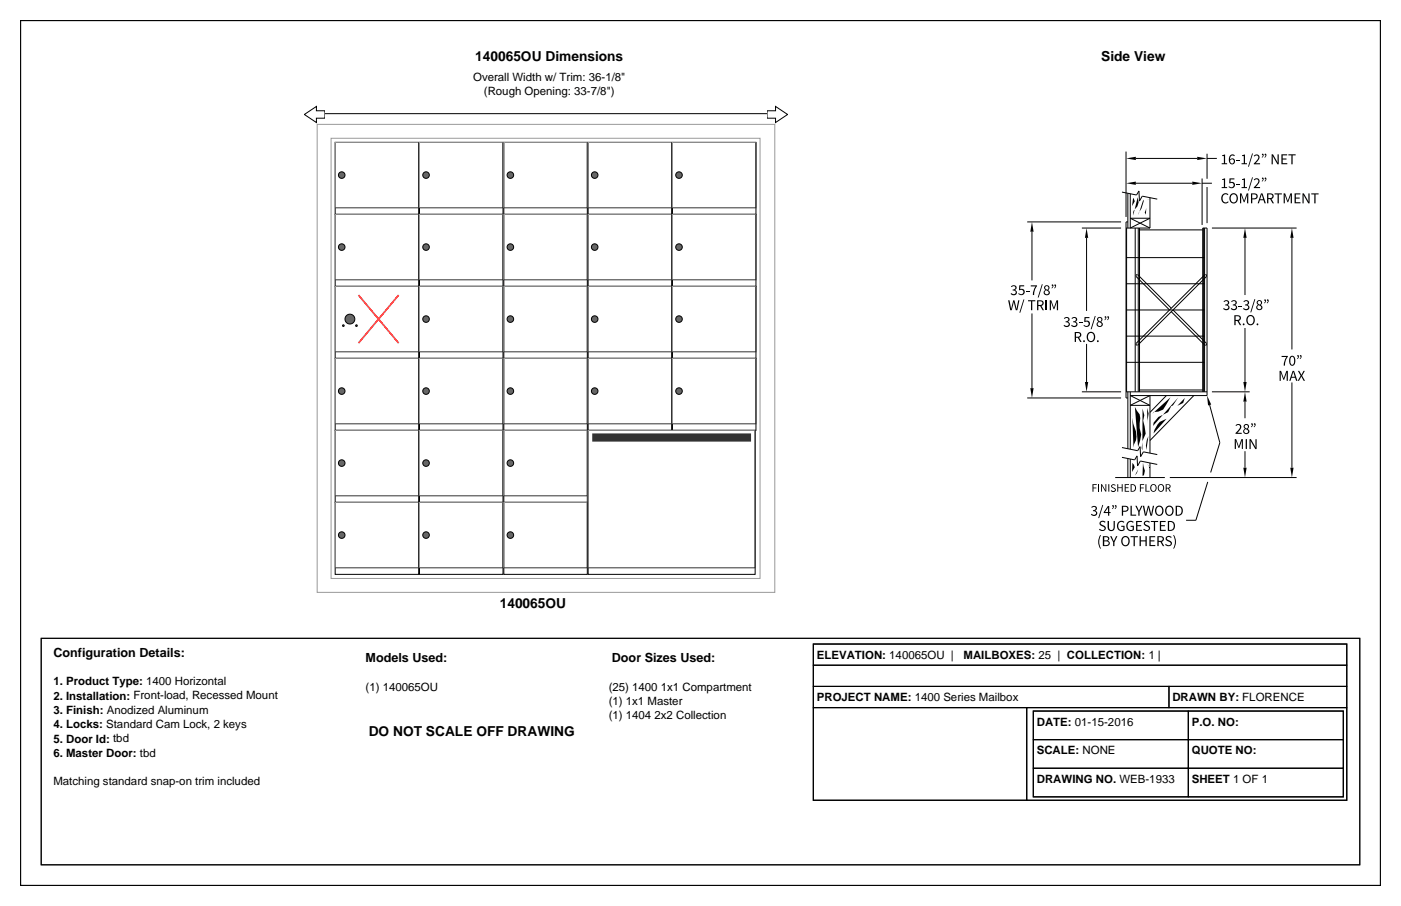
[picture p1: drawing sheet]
<svg xmlns="http://www.w3.org/2000/svg" width="432mm" height="279mm" viewBox="0 0 432 279" stroke-linecap="round" stroke-linejoin="round" font-family="sans-serif">
<path d="M12.7 196.8h406.4v69.9h-406.4z" fill="none" stroke="#000" stroke-width=".31"/>
<g fill="none" stroke="#000" stroke-width=".35">
<path d="M6.3 6.4h419.1v266.7h-419.1zM250.7 198.6h164.4v48.2h-164.4zM250.7 198.6h164.4v6.6h-164.4zM250.7 218.2h65.7v28.6h-65.7zM250.7 211.7h109.6v6.5h-109.6zM250.7 205.2h164.4v6.5h-164.4zM316.4 218.2h98.7v28.6h-98.7zM318.5 219.3h95.5v26.4h-95.5zM318.5 219.3h47.8v8.8h-47.8zM360.3 211.7h54.8v6.5h-54.8zM366.3 219.3h47.7v8.8h-47.7zM318.5 236.9h47.8v8.8h-47.8z"/>
<path d="M318.5 228.1h47.8v8.8h-47.8zM366.3 236.9h47.7v8.8h-47.7zM366.3 228.1h47.7v8.8h-47.7z"/>
</g>
<g fill="#fff" stroke="#000" stroke-width=".31">
<path d="M93.8 35.3l3.7-2.5v1.4h2.7v2.3h-2.7v1.3z"/>
<path d="M236.4 34.2h2.6v-1.4l3.7 2.5-3.7 2.5v-1.3h-2.6z"/>
</g>
<path d="M100.2 35.1h136.2" fill="none" stroke="#000" stroke-width=".31"/>
<path d="M103.3 43.9h25.7v22.2h-25.7z" fill="#fff" stroke="#000" stroke-width=".31"/>
<path d="M129 43.9h-25.7v20.2" fill="none" stroke="#999" stroke-width=".31"/>
<path d="M129 43.9v20.2h-25.7" fill="none" stroke="#333" stroke-width=".31"/>
<circle cx="105.3" cy="54" r="1.01" fill="#666" stroke="#000" stroke-width=".31"/>
<path d="M129.3 43.9h25.7v22.2h-25.7z" fill="#fff" stroke="#000" stroke-width=".31"/>
<path d="M155 43.9h-25.7v20.2" fill="none" stroke="#999" stroke-width=".31"/>
<path d="M155 43.9v20.2h-25.7" fill="none" stroke="#333" stroke-width=".31"/>
<circle cx="131.3" cy="54" r="1.01" fill="#666" stroke="#000" stroke-width=".31"/>
<path d="M155.3 43.9h25.7v22.2h-25.7z" fill="#fff" stroke="#000" stroke-width=".31"/>
<path d="M181 43.9h-25.7v20.2" fill="none" stroke="#999" stroke-width=".31"/>
<path d="M181 43.9v20.2h-25.7" fill="none" stroke="#333" stroke-width=".31"/>
<circle cx="157.3" cy="54" r="1.01" fill="#666" stroke="#000" stroke-width=".31"/>
<path d="M181.3 43.9h25.7v22.2h-25.7z" fill="#fff" stroke="#000" stroke-width=".31"/>
<path d="M207 43.9h-25.7v20.2" fill="none" stroke="#999" stroke-width=".31"/>
<path d="M207 43.9v20.2h-25.7" fill="none" stroke="#333" stroke-width=".31"/>
<circle cx="183.3" cy="54" r="1.01" fill="#666" stroke="#000" stroke-width=".31"/>
<path d="M207.3 43.9h25.7v22.2h-25.7z" fill="#fff" stroke="#000" stroke-width=".31"/>
<path d="M233 43.9h-25.7v20.2" fill="none" stroke="#999" stroke-width=".31"/>
<path d="M233 43.9v20.2h-25.7" fill="none" stroke="#333" stroke-width=".31"/>
<circle cx="209.3" cy="54" r="1.01" fill="#666" stroke="#000" stroke-width=".31"/>
<path d="M103.3 66.1h25.7v22.2h-25.7z" fill="#fff" stroke="#000" stroke-width=".31"/>
<path d="M129 66.1h-25.7v20.2" fill="none" stroke="#999" stroke-width=".31"/>
<path d="M129 66.1v20.2h-25.7" fill="none" stroke="#333" stroke-width=".31"/>
<circle cx="105.3" cy="76.2" r="1.01" fill="#666" stroke="#000" stroke-width=".31"/>
<path d="M129.3 66.1h25.7v22.2h-25.7z" fill="#fff" stroke="#000" stroke-width=".31"/>
<path d="M155 66.1h-25.7v20.2" fill="none" stroke="#999" stroke-width=".31"/>
<path d="M155 66.1v20.2h-25.7" fill="none" stroke="#333" stroke-width=".31"/>
<circle cx="131.3" cy="76.2" r="1.01" fill="#666" stroke="#000" stroke-width=".31"/>
<path d="M155.3 66.1h25.7v22.2h-25.7z" fill="#fff" stroke="#000" stroke-width=".31"/>
<path d="M181 66.1h-25.7v20.2" fill="none" stroke="#999" stroke-width=".31"/>
<path d="M181 66.1v20.2h-25.7" fill="none" stroke="#333" stroke-width=".31"/>
<circle cx="157.3" cy="76.2" r="1.01" fill="#666" stroke="#000" stroke-width=".31"/>
<path d="M181.3 66.1h25.7v22.2h-25.7z" fill="#fff" stroke="#000" stroke-width=".31"/>
<path d="M207 66.1h-25.7v20.2" fill="none" stroke="#999" stroke-width=".31"/>
<path d="M207 66.1v20.2h-25.7" fill="none" stroke="#333" stroke-width=".31"/>
<circle cx="183.3" cy="76.2" r="1.01" fill="#666" stroke="#000" stroke-width=".31"/>
<path d="M207.3 66.1h25.7v22.2h-25.7z" fill="#fff" stroke="#000" stroke-width=".31"/>
<path d="M233 66.1h-25.7v20.2" fill="none" stroke="#999" stroke-width=".31"/>
<path d="M233 66.1v20.2h-25.7" fill="none" stroke="#333" stroke-width=".31"/>
<circle cx="209.3" cy="76.2" r="1.01" fill="#666" stroke="#000" stroke-width=".31"/>
<path d="M103.3 88.3h25.7v22.2h-25.7z" fill="#fff" stroke="#000" stroke-width=".31"/>
<path d="M129 88.3h-25.7v20.2" fill="none" stroke="#999" stroke-width=".31"/>
<path d="M129 88.3v20.2h-25.7" fill="none" stroke="#333" stroke-width=".31"/>
<g fill="#666" stroke="#000" stroke-width=".31">
<circle cx="107.8" cy="98.4" r="1.51"/>
<circle cx="105.8" cy="100.4" r=".25"/>
<circle cx="109.9" cy="100.4" r=".25"/>
</g>
<path d="M110.5 91l12.4 14.8M122.9 91l-12.4 14.8" fill="none" stroke="#f00" stroke-width=".5"/>
<path d="M129.3 88.3h25.7v22.2h-25.7z" fill="#fff" stroke="#000" stroke-width=".31"/>
<path d="M155 88.3h-25.7v20.2" fill="none" stroke="#999" stroke-width=".31"/>
<path d="M155 88.3v20.2h-25.7" fill="none" stroke="#333" stroke-width=".31"/>
<circle cx="131.3" cy="98.4" r="1.01" fill="#666" stroke="#000" stroke-width=".31"/>
<path d="M155.3 88.3h25.7v22.2h-25.7z" fill="#fff" stroke="#000" stroke-width=".31"/>
<path d="M181 88.3h-25.7v20.2" fill="none" stroke="#999" stroke-width=".31"/>
<path d="M181 88.3v20.2h-25.7" fill="none" stroke="#333" stroke-width=".31"/>
<circle cx="157.3" cy="98.4" r="1.01" fill="#666" stroke="#000" stroke-width=".31"/>
<path d="M181.3 88.3h25.7v22.2h-25.7z" fill="#fff" stroke="#000" stroke-width=".31"/>
<path d="M207 88.3h-25.7v20.2" fill="none" stroke="#999" stroke-width=".31"/>
<path d="M207 88.3v20.2h-25.7" fill="none" stroke="#333" stroke-width=".31"/>
<circle cx="183.3" cy="98.4" r="1.01" fill="#666" stroke="#000" stroke-width=".31"/>
<path d="M207.3 88.3h25.7v22.2h-25.7z" fill="#fff" stroke="#000" stroke-width=".31"/>
<path d="M233 88.3h-25.7v20.2" fill="none" stroke="#999" stroke-width=".31"/>
<path d="M233 88.3v20.2h-25.7" fill="none" stroke="#333" stroke-width=".31"/>
<circle cx="209.3" cy="98.4" r="1.01" fill="#666" stroke="#000" stroke-width=".31"/>
<path d="M103.3 110.5h25.7v22.2h-25.7z" fill="#fff" stroke="#000" stroke-width=".31"/>
<path d="M129 110.5h-25.7v20.2" fill="none" stroke="#999" stroke-width=".31"/>
<path d="M129 110.5v20.2h-25.7" fill="none" stroke="#333" stroke-width=".31"/>
<circle cx="105.3" cy="120.6" r="1.01" fill="#666" stroke="#000" stroke-width=".31"/>
<path d="M129.3 110.5h25.7v22.2h-25.7z" fill="#fff" stroke="#000" stroke-width=".31"/>
<path d="M155 110.5h-25.7v20.2" fill="none" stroke="#999" stroke-width=".31"/>
<path d="M155 110.5v20.2h-25.7" fill="none" stroke="#333" stroke-width=".31"/>
<circle cx="131.3" cy="120.6" r="1.01" fill="#666" stroke="#000" stroke-width=".31"/>
<path d="M155.3 110.5h25.7v22.2h-25.7z" fill="#fff" stroke="#000" stroke-width=".31"/>
<path d="M181 110.5h-25.7v20.2" fill="none" stroke="#999" stroke-width=".31"/>
<path d="M181 110.5v20.2h-25.7" fill="none" stroke="#333" stroke-width=".31"/>
<circle cx="157.3" cy="120.6" r="1.01" fill="#666" stroke="#000" stroke-width=".31"/>
<path d="M181.3 110.5h25.7v22.2h-25.7z" fill="#fff" stroke="#000" stroke-width=".31"/>
<path d="M207 110.5h-25.7v20.2" fill="none" stroke="#999" stroke-width=".31"/>
<path d="M207 110.5v20.2h-25.7" fill="none" stroke="#333" stroke-width=".31"/>
<circle cx="183.3" cy="120.6" r="1.01" fill="#666" stroke="#000" stroke-width=".31"/>
<path d="M207.3 110.5h25.7v22.2h-25.7z" fill="#fff" stroke="#000" stroke-width=".31"/>
<path d="M233 110.5h-25.7v20.2" fill="none" stroke="#999" stroke-width=".31"/>
<path d="M233 110.5v20.2h-25.7" fill="none" stroke="#333" stroke-width=".31"/>
<circle cx="209.3" cy="120.6" r="1.01" fill="#666" stroke="#000" stroke-width=".31"/>
<path d="M103.3 132.7h25.7v22.2h-25.7z" fill="#fff" stroke="#000" stroke-width=".31"/>
<path d="M129 132.7h-25.7v20.2" fill="none" stroke="#999" stroke-width=".31"/>
<path d="M129 132.7v20.2h-25.7" fill="none" stroke="#333" stroke-width=".31"/>
<circle cx="105.3" cy="142.8" r="1.01" fill="#666" stroke="#000" stroke-width=".31"/>
<path d="M129.3 132.7h25.7v22.2h-25.7z" fill="#fff" stroke="#000" stroke-width=".31"/>
<path d="M155 132.7h-25.7v20.2" fill="none" stroke="#999" stroke-width=".31"/>
<path d="M155 132.7v20.2h-25.7" fill="none" stroke="#333" stroke-width=".31"/>
<circle cx="131.3" cy="142.8" r="1.01" fill="#666" stroke="#000" stroke-width=".31"/>
<path d="M155.3 132.7h25.7v22.2h-25.7z" fill="#fff" stroke="#000" stroke-width=".31"/>
<path d="M181 132.7h-25.7v20.2" fill="none" stroke="#999" stroke-width=".31"/>
<path d="M181 132.7v20.2h-25.7" fill="none" stroke="#333" stroke-width=".31"/>
<circle cx="157.3" cy="142.8" r="1.01" fill="#666" stroke="#000" stroke-width=".31"/>
<path d="M181.3 132.7h51.4v44.4h-51.4z" fill="#fff" stroke="#000" stroke-width=".31"/>
<path d="M232.7 132.7h-51.4v42.4" fill="none" stroke="#999" stroke-width=".31"/>
<path d="M232.7 132.7v42.4h-51.4" fill="none" stroke="#333" stroke-width=".31"/>
<path d="M182.5 134.9h49" fill="none" stroke="#333" stroke-width="2.5" stroke-linecap="butt"/>
<path d="M103.3 154.9h25.7v22.2h-25.7z" fill="#fff" stroke="#000" stroke-width=".31"/>
<path d="M129 154.9h-25.7v20.2" fill="none" stroke="#999" stroke-width=".31"/>
<path d="M129 154.9v20.2h-25.7" fill="none" stroke="#333" stroke-width=".31"/>
<circle cx="105.3" cy="165" r="1.01" fill="#666" stroke="#000" stroke-width=".31"/>
<path d="M129.3 154.9h25.7v22.2h-25.7z" fill="#fff" stroke="#000" stroke-width=".31"/>
<path d="M155 154.9h-25.7v20.2" fill="none" stroke="#999" stroke-width=".31"/>
<path d="M155 154.9v20.2h-25.7" fill="none" stroke="#333" stroke-width=".31"/>
<circle cx="131.3" cy="165" r="1.01" fill="#666" stroke="#000" stroke-width=".31"/>
<path d="M155.3 154.9h25.7v22.2h-25.7z" fill="#fff" stroke="#000" stroke-width=".31"/>
<path d="M181 154.9h-25.7v20.2" fill="none" stroke="#999" stroke-width=".31"/>
<path d="M181 154.9v20.2h-25.7" fill="none" stroke="#333" stroke-width=".31"/>
<circle cx="157.3" cy="165" r="1.01" fill="#666" stroke="#000" stroke-width=".31"/>
<path d="M97.8 38.4h141v144.3h-141zM102 42.6h132.3v135.8h-132.3z" fill="none" stroke="#999" stroke-width=".31"/>
<g fill="#000">
<path d="M347.1 48.9l3-.6v1.1zM347.1 56.5l3-.5v1zM367.5 56l3 .5-3 .5zM369 48.3l3 .6-3 .5zM376.7 47.9l.9-.2v2.6h.6v.4h-1.7v-.4h.7v-2.2h-.5zM376.7 55.2l.9-.2v2.7h.6v.3h-1.7v-.3h.7v-2.2h-.5zM376.9 59.8l1.2-.2 .5 .3-.2 .3a.95 .95 0 0 0-1.2-.1 .95 .95 0 0 0-.4 1.1 .97 .97 0 0 0 .5 1.1 .97 .97 0 0 0 1.2-.2l.2 .2a1.4 1.4 0 0 1-1.9 .1 1.4 1.4 0 0 1-.3-1.8zM379 55h1.5v.3h-1.2l-.1 .9a1.02 1.02 0 0 1 1.3 .5 1.02 1.02 0 0 1-.3 1.3 1.02 1.02 0 0 1-1.4-.2l-.2-.2 .2-.2a.72 .72 0 0 0 .9 .4 .72 .72 0 0 0 .5-.9 .72 .72 0 0 0-1-.4l-.3-.1zM381 49.3h1.1v.3h-1.1zM381 56.7h1.1v.3h-1.1zM382.2 59.6h.4l.8 2.3 .9-2.3h.4v3.1h-.3v-2.6l-.8 2.3h-.3l-.8-2.3v2.6h-.3zM382.8 47.9l.9-.2v2.6h.6v.4h-1.6v-.4h.6v-2.2h-.5z"/>
<path d="M382.8 55.2l.9-.2v2.7h.6v.3h-1.6v-.3h.6v-2.2h-.5zM385.9 47.3h.3l-1.3 4.1h-.2zM385.9 54.7h.3l-1.3 4.1h-.2zM386.4 48.1a1.02 1.02 0 0 1 1.6-.2 1.02 1.02 0 0 1-.3 1.6l-.7 .9 1.4-.1v.4h-2l1.2-1.6a.67 .67 0 0 0 .1-1 .67 .67 0 0 0-1.1 .2zM386.4 55.4a1.02 1.02 0 0 1 1.6-.1 1.02 1.02 0 0 1-.3 1.6l-.7 .8h1.4v.3h-2l1.2-1.5a.67 .67 0 0 0 .1-1.1 .67 .67 0 0 0-1.1 .2zM391.9 47.6h.4l1.5 2.6-.1-2.6h.4v3.1h-.4l-1.4-2.6v2.6h-.4zM392.8 59.6h2.3v.4h-1v2.7h-.4l.1-2.7h-1zM394.9 47.6h1.8v.3h-1.4v1h1.2v.3h-1.2v1.1h1.5v.4h-1.9zM395.6 59.6h.5l.8 2.3 .8-2.3h.5v3.1h-.4l.1-2.6-.9 2.3h-.2l-.8-2.3v2.6h-.4zM397.1 47.6h2.2v.3h-.9v2.8h-.4v-2.8h-.9zM399 59.6h1.8v.4h-1.4v.9h1.2v.4h-1.2v1.1h1.4v.3h-1.8zM401.4 59.6h.5l1.4 2.6v-2.5h.3v3h-.4l-1.4-2.5v2.5h-.4z"/>
<path d="M404.2 59.6h2.2v.4h-.9v2.7h-.4v-2.7h-.9zM318.1 68.4l.5 3.1h-1zM334.9 70.3l.5 3.1h-1zM349.2 61l.5 1.1-.8 1.5zM350.6 60.8l.3 1.6-.4 1.3-1 1.2-.2 1.6zM352.4 61.6a5.9 5.9 0 0 1-1.4 4l-.2 .7zM353.3 64.2l-.1 2-.4-.7zM353.8 61.5l.2 .9zM383.7 70.3l.5 3.1h-1zM398.2 70.3l.5 3.1h-1zM310.7 92.6h.4l.5 2.7 .7-2.7h.4l.6 2.7 .5-2.7h.4l-.7 3.1h-.4l-.6-2.6-.7 2.6h-.4zM311.6 88.3a.88 .88 0 0 1 1.3-.3 .88 .88 0 0 1 .1 1.3l-.2 .1a.92 .92 0 0 1 .5 1.4 .92 .92 0 0 1-1.4 .1l-.4-.3 .2-.2a.67 .67 0 0 0 .9 .3 .67 .67 0 0 0 .3-1l-.8-.1v-.3l.4-.1a.57 .57 0 0 0 .2-.9 .57 .57 0 0 0-.9 .3z"/>
<path d="M314.2 88h1.5v.3h-1.2l-.1 .9a1.02 1.02 0 0 1 1.3 .5 1.02 1.02 0 0 1-.3 1.3 1.02 1.02 0 0 1-1.4-.2l-.2-.2 .2-.2a.72 .72 0 0 0 .9 .4 .72 .72 0 0 0 .5-.9 .72 .72 0 0 0-1-.4l-.3-.1zM315.4 92.4h.3l-1.2 4h-.3zM316.2 89.7h1.1v.2h-1.1zM316.8 92.6h2.3v.3h-.9v2.8h-.4v-2.8h-1zM317.7 88h1.9l-.7 1.5-.2 1.5h-.4l.1-1 .8-1.7h-1.5zM321.1 87.7h.3l-1.3 4h-.3zM323.5 92.6h.5l.8 2.3 .8-2.3h.5v3.1h-.4l.1-2.6-.8 2.2h-.3l-.8-2.2v2.6h-.4zM332.5 99.5h1.1v.3h-1.1zM337.4 97.4h.3l-1.3 4.1h-.2zM350.1 84.7h.5l-.5 .5zM371.4 84.7h.5v.5zM377.1 92.9a.88 .88 0 0 1 1.3-.3 .88 .88 0 0 1 .1 1.3l-.2 .1a.92 .92 0 0 1 .5 1.4 .92 .92 0 0 1-1.4 .1l-.4-.3 .2-.2a.67 .67 0 0 0 .9 .3 .67 .67 0 0 0 .3-1l-.8-.1v-.3h.4a.57 .57 0 0 0 .3-1 .57 .57 0 0 0-1 .3z"/>
<path d="M379.4 92.9a.88 .88 0 0 1 1.3-.3 .88 .88 0 0 1 .2 1.3l-.3 .1a.92 .92 0 0 1 .6 1.4 .92 .92 0 0 1-1.5 .1l-.4-.3 .2-.2a.67 .67 0 0 0 1 .3 .67 .67 0 0 0 .2-1l-.7-.1v-.3h.4a.57 .57 0 0 0 .2-1 .57 .57 0 0 0-.9 .3zM381.7 94.3h1.1v.3h-1.1zM383.2 92.9a.88 .88 0 0 1 1.3-.3 .88 .88 0 0 1 .2 1.3l-.3 .1a.92 .92 0 0 1 .6 1.4 .92 .92 0 0 1-1.5 .1l-.4-.3 .2-.2a.67 .67 0 0 0 1 .3 .67 .67 0 0 0 .2-1l-.7-.1v-.3h.4a.57 .57 0 0 0 .2-1 .57 .57 0 0 0-1 .3zM386.6 92.3h.3l-1.3 4h-.2zM317.6 119.7h1l-.5 3zM327.9 98.1a.88 .88 0 0 1 1.3-.3 .88 .88 0 0 1 .1 1.3l-.2 .1a.92 .92 0 0 1 .5 1.4 .92 .92 0 0 1-1.4 .1l-.4-.3 .2-.2a.67 .67 0 0 0 .9 .3 .67 .67 0 0 0 .3-1l-.8-.1v-.3l.4-.1a.57 .57 0 0 0 .3-.9 .57 .57 0 0 0-1 .3zM330.2 98.1a.88 .88 0 0 1 1.3-.3 .88 .88 0 0 1 .2 1.3l-.2 .1a.92 .92 0 0 1 .5 1.4 .92 .92 0 0 1-1.5 .1l-.4-.3 .2-.2a.67 .67 0 0 0 1 .3 .67 .67 0 0 0 .2-1l-.7-.1v-.3l.4-.1a.57 .57 0 0 0 .2-.9 .57 .57 0 0 0-.9 .3zM334.3 97.8h1.5v.3h-1.2l-.1 .9a1.02 1.02 0 0 1 1.3 .5 1.02 1.02 0 0 1-.3 1.3 1.02 1.02 0 0 1-1.4-.2l-.1-.2 .1-.2a.72 .72 0 0 0 .9 .4 .72 .72 0 0 0 .5-.9 .72 .72 0 0 0-1-.4l-.3-.1zM334.4 117.8h1l-.5 3zM350.1 105.9l.5 .6h-.5zM371.9 106v.5h-.5zM383.2 117.8h1l-.5 3z"/>
<path d="M394.4 114.4h.4l.8 2.2 .9-2.2h.4v3h-.3v-2.6l-.8 2.3h-.3l-.8-2.3v2.7h-.3zM395 109.8h1.9l-.7 1.5-.2 1.5h-.4l.1-1 .8-1.7h-1.5zM400 114.4h.4l.7 1.2 .7-1.2h.4l-.9 1.5 .9 1.5h-.4l-.7-1.3-.7 1.3h-.4l.9-1.5zM348.9 126.2l.4 4.5a6.1 6.1 0 0 1 .2 6.4l-.1 1.1zM349.8 125.5l1.4 2.3 .2 1.2-.2 3 .5 2-.9 3.9zM352.1 126l.6 2.1-.4 1.6 .8 4-1 2.2-.2 2.3 .2 .7zM353.9 134.5l-.6 4.3-.1-1.4 .3-1.7zM353.5 125.8l.5 1.7-.3 3.3zM357.5 130.1l2.1-1-4.1 4.6 .3-1.1zM355.6 127.1l-.4 .5 5.6-5.1-2.3 3.8-1.5 .6zM357 128.6l-1.4 1.7-.2 1.1 7.7-8.8-1.6 2.4-.5 .3-1 1.8zM365.2 122.7l-.5 1.6-1.8 .8z"/>
<path d="M372 122l1.3 2.8-1 .2zM380.6 135.4l.4 .1 .8 2.2 .8-2.2 .4-.1v3l-.3-.1 .1-2.4-.8 2.3h-.3l-.8-2.3v2.4l-.3 .1zM380.9 131.1a1.02 1.02 0 0 1 1.6 0 1.02 1.02 0 0 1-.4 1.6l-.7 .8h1.2l.1 .2-1.9 .1v-.2a3.7 3.7 0 0 0 1.4-2.2 .89 .89 0 0 0-1.3-.1zM383.7 120.8l.5 3.1h-1zM384 135.4l.3 .2-.1 2.9-.3-.2zM385.2 135.5h.4l1.4 2.5-.1-2.4 .4-.1v3l-.4-.1-1.4-2.5v2.4l-.4 .2zM336.3 156.4a.88 .88 0 0 1 1.3-.4 .88 .88 0 0 1 .2 1.4l-.3 .1a.92 .92 0 0 1 .6 1.3 .92 .92 0 0 1-1.5 .2l-.4-.3 .2-.3a.67 .67 0 0 0 1 .4 .67 .67 0 0 0 .2-1l-.7-.2v-.3h.4a.57 .57 0 0 0 .2-1 .57 .57 0 0 0-1 .3zM336.7 149.3h1.3v.3h-1v.8h.9v.2h-.9v1h-.3zM339.3 149.3h.3l1.1 1.9v-1.9h.3v2.3h-.3l-1.1-1.9v1.9h-.3zM339.7 155.7h.3l-1.2 4.1h-.3zM342.7 149.5l.7-.1 .4 .2-.1 .2a.44 .44 0 0 0-.6-.3 .44 .44 0 0 0-.2 .7 .77 .77 0 0 1 1 .7 .77 .77 0 0 1-.8 .8l-.8-.3 .2-.3 .9 .3 .2-.3-1.1-.9zM344.4 149.3h.2v1h1.1v-1h.3v2.3h-.3v-1.1h-1.1v1.1h-.2z"/>
<path d="M346.6 149.3h1.4v.3h-1.1v.7h.9v.2h-.9v.9h1.1v.2h-1.4zM348.4 156h.4v2.7h1.4v.3h-1.8zM349 142.7l.7 1.4-.8 1.5zM350.8 144.7l-.4 1.2-.6 .7zM349.9 156h.4l.7 1.5 .7-1.5h.4l-.9 1.9v1.1h-.4v-1.1zM351.3 149.3h1.4v.3h-1.1v.8h.9v.2h-.9v1h-.3zM352.2 156h.4l.5 2.7 .7-2.7h.4l.6 2.7 .5-2.7h.4l-.6 3h-.5l-.6-2.5-.7 2.5h-.4zM352.3 142.8l.6 2.4-.3 1.4-.5 .1zM353 149.3h.3v2.1h1v.2h-1.3zM353.7 143l.5 1.1zM354 144h.3v.3h-.3zM383.2 144.2h1l-.5 3.1z"/>
<path d="M397.7 144.2h1l-.5 3.1zM339.1 165l.2 .1a4 4 0 0 0 0 4l-.2 .1a3.9 3.9 0 0 1 0-4.2zM339.1 160.8l1-.2 .6 .4-.2 .2a.59 .59 0 0 0-.8-.4 .59 .59 0 0 0-.2 1 1.1 1.1 0 0 1 1.1 .5 1.1 1.1 0 0 1-.1 1.2l-1 .2-.8-.4 .3-.2a.73 .73 0 0 0 .8 .4 .73 .73 0 0 0 .6-.8l-.2-.2a1.1 1.1 0 0 1-1.1-.5 1.1 1.1 0 0 1 0-1.2zM341.4 160.7h.4l.1 2.2a.68 .68 0 0 0 .6 .6 .68 .68 0 0 0 .7-.6v-2.2h.4v1.8a1.13 1.13 0 0 1-1.1 1.3 1.13 1.13 0 0 1-1.1-1.3zM342.2 165.3h.4l.7 1.6 .7-1.6h.4l-.9 1.9v1.2h-.4v-1.2zM344.8 160.9l1.1-.3 .6 .4-.2 .2a1.07 1.07 0 0 0-1.4 0 1.07 1.07 0 0 0-.2 1.4 .98 .98 0 0 0 1.5 .7v-.8h-.6v-.4h1v1.3a1.53 1.53 0 0 1-2.1-.1 1.53 1.53 0 0 1 0-2.1zM347.7 160.9l1.1-.3 .6 .4-.2 .2a1.07 1.07 0 0 0-1.4 0 1.07 1.07 0 0 0-.2 1.4 .98 .98 0 0 0 1.5 .7v-.8h-.6v-.4h1v1.3a1.48 1.48 0 0 1-1.9 .1 1.48 1.48 0 0 1-.4-1.9zM348.5 165.3h2.2v.4h-.9v2.7h-.4v-2.7h-.9zM350.2 160.7h1.7v.3h-1.4v1h1.2v.3h-1.2v1.1h1.5v.3h-1.8zM351.2 165.3h.4v1.3h1.4v-1.3h.4v3.1h-.4v-1.4h-1.4v1.4h-.4zM352.8 160.8l1-.2 .6 .4-.2 .2a.59 .59 0 0 0-.9-.4 .59 .59 0 0 0-.1 1 1.1 1.1 0 0 1 1.1 .5 1.1 1.1 0 0 1-.1 1.2l-1.1 .2-.8-.4 .3-.2a.73 .73 0 0 0 .9 .4 .73 .73 0 0 0 .5-.8l-.2-.2a1.1 1.1 0 0 1-1-.5 1.1 1.1 0 0 1 0-1.2zM354.3 165.3h1.7v.4h-1.4v.9h1.2v.4h-1.2v1.1h1.5v.3h-1.8z"/>
<path d="M354.7 160.7h2.2v.3h-.9v2.7h-.4v-2.7h-.9zM357.5 160.7h1.8v.3h-1.4v1h1.1v.3h-1.1v1.1h1.4v.3h-1.8zM359.5 165.5l1-.2 .6 .3-.2 .3a.59 .59 0 0 0-.8-.4 .59 .59 0 0 0-.2 .9 1.1 1.1 0 0 1 1.1 .6 1.1 1.1 0 0 1-.1 1.2l-1.1 .2-.7-.4 .2-.3a.73 .73 0 0 0 .9 .5 .73 .73 0 0 0 .6-.8l-.2-.2a1.1 1.1 0 0 1-1.1-.5 1.1 1.1 0 0 1 0-1.2zM361.6 165.1l.2-.1a3.9 3.9 0 0 1 0 4.2l-.2-.1a4 4 0 0 0 0-4z"/>
<path d="M379.2 47.8l.7-.2 .7 .3-.2 .3-.5-.3-.5 .2-.3 1.1a.94 .94 0 0 1 1.5 .3 .94 .94 0 0 1-.7 1.3 .94 .94 0 0 1-1.1-1 2.16 2.16 0 0 1 .4-2zM379.1 49.8a.61 .61 0 0 0 1.2 0 .61 .61 0 0 0-1.2 0z"/>
<path d="M385.6 59.6h.9a.95 .95 0 0 1 1.1 1 .95 .95 0 0 1-1.1 .9h-.5v1.2h-.4zM385.9 59.9v1.3h.5a.63 .63 0 0 0 .8-.7 .63 .63 0 0 0-.8-.6z"/>
<path d="M389 47.4a.62 .62 0 0 1 .5 .7 .62 .62 0 0 1-.5 .5l.2-.7-.3-.3zM389.9 47.4a.62 .62 0 0 1 .4 .7 .62 .62 0 0 1-.5 .5l-.1-.1 .4-.6-.3-.3z"/>
<path d="M389 54.8a.62 .62 0 0 1 .5 .6 .62 .62 0 0 1-.5 .6l.2-.8-.3-.2zM389.9 54.8a.62 .62 0 0 1 .4 .6 .62 .62 0 0 1-.5 .6l-.1-.2 .4-.6-.3-.2z"/>
<path d="M379.4 59.8a1.42 1.42 0 0 1 1.8 .2 1.42 1.42 0 0 1 .3 1.7 1.31 1.31 0 0 1-1.6 1 1.31 1.31 0 0 1-1-1.5zM379.7 60.1a1.28 1.28 0 0 0-.4 1.5 1.28 1.28 0 0 0 1.2 .8 1.27 1.27 0 0 0 .7-1.5 1.27 1.27 0 0 0-1.3-.9z"/>
<path d="M388.7 59.6h.4l1 3.1h-.4l-.3-.9h-1.1l-.3 .9h-.4zM388.8 59.9l-.4 1.5h.9z"/>
<path d="M390.5 59.6a1.77 1.77 0 0 1 2 .5v.7l-.6 .6 .8 1.3h-.5l-.7-1.3h-.6v1.3h-.4zM390.9 59.9v1.2h.5a.59 .59 0 0 0 .8-.6 .59 .59 0 0 0-.8-.6z"/>
<path d="M319.6 92.6a1.77 1.77 0 0 1 2 .5v.7l-.6 .5 .8 1.4h-.5l-.7-1.3h-.6v1.3h-.4zM320 92.9v1.1h.5a.59 .59 0 0 0 .8-.5 .59 .59 0 0 0-.8-.6z"/>
<path d="M322 88.2a.85 .85 0 0 1 1.3 .1 .85 .85 0 0 1-.2 1.2 .89 .89 0 0 1 .1 1.3 .89 .89 0 0 1-1.3 .1 .89 .89 0 0 1 .1-1.3l.2-.2-.4-.7zM322 90.2a.6 .6 0 0 0 1.2 0 .6 .6 0 0 0-1.2 0zM322.2 88.5a.54 .54 0 0 0 .3 .8 .54 .54 0 0 0 .7-.6 .54 .54 0 0 0-.8-.4z"/>
<path d="M324.2 87.7a.62 .62 0 0 1 .5 .7 .62 .62 0 0 1-.5 .6l.2-.8-.3-.2zM325.1 87.7a.62 .62 0 0 1 .4 .7 .62 .62 0 0 1-.5 .6l-.1-.2 .3-.6-.2-.2z"/>
<path d="M338.4 97.9a.85 .85 0 0 1 1.2 .1 .85 .85 0 0 1-.2 1.3 .89 .89 0 0 1 .2 1.3 .89 .89 0 0 1-1.3 .1 .89 .89 0 0 1 0-1.4l.2-.1-.4-.7zM338.3 100a.6 .6 0 0 0 1.2 0 .6 .6 0 0 0-1.2 0zM338.5 98.2a.55 .55 0 0 0 .4 .9 .55 .55 0 0 0 .6-.7 .55 .55 0 0 0-.8-.3z"/>
<path d="M340.6 97.5a.62 .62 0 0 1 .4 .7 .62 .62 0 0 1-.5 .6l.2-.8-.2-.2zM341.4 97.5a.62 .62 0 0 1 .5 .7 .62 .62 0 0 1-.6 .6l-.1-.2 .4-.6-.3-.2z"/>
<path d="M384.6 97.4a1.42 1.42 0 0 1 1.8 .1 1.42 1.42 0 0 1 .3 1.8 1.31 1.31 0 0 1-1.6 1 1.31 1.31 0 0 1-1-1.6zM384.9 97.7a1.28 1.28 0 0 0-.4 1.4 1.28 1.28 0 0 0 1.2 .8 1.26 1.26 0 0 0 .7-1.4 1.26 1.26 0 0 0-1.3-1z"/>
<path d="M387.6 92.8a.85 .85 0 0 1 1.2 0 .85 .85 0 0 1-.2 1.3 .89 .89 0 0 1 .2 1.3 .89 .89 0 0 1-1.3 .1 .89 .89 0 0 1 0-1.4l.2-.1-.4-.7zM387.5 94.8a.6 .6 0 0 0 1.2 0 .6 .6 0 0 0-1.2 0zM387.7 93.1a.55 .55 0 0 0 .4 .8 .55 .55 0 0 0 .6-.6 .55 .55 0 0 0-.8-.4z"/>
<path d="M389.8 92.3a.62 .62 0 0 1 .4 .7 .62 .62 0 0 1-.5 .6l.2-.8-.3-.2zM390.6 92.3a.62 .62 0 0 1 .4 .7 .62 .62 0 0 1-.5 .6l-.1-.2 .4-.6-.3-.2z"/>
<path d="M331.2 102.4a1.77 1.77 0 0 1 2 .4v.8l-.6 .5 .8 1.4h-.5l-.7-1.3h-.6v1.3h-.4zM331.6 102.7v1.2h.5a.59 .59 0 0 0 .8-.6 .59 .59 0 0 0-.8-.6z"/>
<path d="M335.4 102.6a1.42 1.42 0 0 1 1.8 .1 1.42 1.42 0 0 1 .3 1.8 1.31 1.31 0 0 1-1.6 1 1.31 1.31 0 0 1-1-1.6zM335.7 102.9a1.28 1.28 0 0 0-.4 1.4 1.28 1.28 0 0 0 1.2 .8 1.26 1.26 0 0 0 .7-1.4 1.26 1.26 0 0 0-1.3-1z"/>
<path d="M380.4 97.2a1.77 1.77 0 0 1 2 .5v.7l-.6 .6 .8 1.3h-.5l-.7-1.3h-.6v1.3h-.4zM380.8 97.5v1.2h.5a.59 .59 0 0 0 .8-.6 .59 .59 0 0 0-.8-.6z"/>
<path d="M397.7 110a.9 .9 0 0 1 1-.2 .9 .9 0 0 1 .5 .9v.5a1.05 1.05 0 0 1-.2 1.3 1.05 1.05 0 0 1-1.3 .1l-.4-1.4zM398 110.1l-.3 .6v1.1l.6 .7a1.6 1.6 0 0 0 0-2.5z"/>
<path d="M398.4 114.4h.4l1.1 3h-.4l-.3-.9h-1.2l-.2 .9h-.4zM398.6 114.7l-.5 1.5h1z"/>
<path d="M399.9 109.5a.62 .62 0 0 1 .5 .7 .62 .62 0 0 1-.6 .5l.3-.7-.3-.3zM400.7 109.5a.62 .62 0 0 1 .5 .7 .62 .62 0 0 1-.5 .5l-.1-.1 .3-.6-.3-.3z"/>
<path d="M383.5 131a.85 .85 0 0 1 1.3 0 .85 .85 0 0 1-.2 1.3 .89 .89 0 0 1 .1 1.3 .89 .89 0 0 1-1.3 .1 .89 .89 0 0 1 .1-1.3l.2-.2-.4-.7zM383.4 133a.6 .6 0 0 0 1.2 0 .6 .6 0 0 0-1.2 0zM383.5 131.6a.55 .55 0 0 0 1.1 0 .55 .55 0 0 0-1.1 0z"/>
<path d="M385.7 130.5a.62 .62 0 0 1 .5 .7 .62 .62 0 0 1-.6 .6l.3-.8-.3-.2zM386.5 130.6l.1-.1a.62 .62 0 0 1 .4 .7 .62 .62 0 0 1-.5 .6l-.1-.2 .3-.6z"/>
<path d="M341.4 156.1h.5v1.8h.4v.3h-.4v.8h-.4v-.8h-1.3zM341.5 156.5l-.9 1.4h.9z"/>
<path d="M342.9 155.8a.62 .62 0 0 1 .5 .6 .62 .62 0 0 1-.6 .6l.3-.8-.3-.2zM343.7 155.8a.62 .62 0 0 1 .5 .6 .62 .62 0 0 1-.5 .6l-.2-.2 .4-.6-.3-.2z"/>
<path d="M345.8 156h.9a.95 .95 0 0 1 1.1 .9 .95 .95 0 0 1-1.1 .9h-.5v1.2h-.4zM346.2 156.3v1.2h.5a.63 .63 0 0 0 .8-.6 .63 .63 0 0 0-.8-.6z"/>
<path d="M348.5 149.3a1.24 1.24 0 0 1 1.6 1.2 1.24 1.24 0 0 1-1.6 1.1zM348.8 149.6v1.8a.93 .93 0 0 0 1.1-.9 .93 .93 0 0 0-1.1-.9z"/>
<path d="M354.9 149.5a1.1 1.1 0 0 1 1.6 1 1.1 1.1 0 0 1-1.6 1l-.4-1zM355 149.8l-.2 .7a.75 .75 0 0 0 1 .9 .95 .95 0 0 0 .4-1.1 .95 .95 0 0 0-1-.7z"/>
<path d="M356.5 156.2a1.42 1.42 0 0 1 1.8 .1 1.42 1.42 0 0 1 .2 1.7 1.31 1.31 0 0 1-1.5 1.1 1.31 1.31 0 0 1-1-1.6zM356.7 156.5a1.27 1.27 0 0 0-.3 1.4 1.27 1.27 0 0 0 1.2 .8 1.26 1.26 0 0 0 .6-1.4 1.26 1.26 0 0 0-1.2-1z"/>
<path d="M357.2 149.5a1.1 1.1 0 0 1 1.6 1 1.1 1.1 0 0 1-1.6 1l-.4-1zM357.3 149.8l-.2 .7a.75 .75 0 0 0 1 .9 .95 .95 0 0 0 .4-1.1 .95 .95 0 0 0-1-.7z"/>
<path d="M359.6 156.2a1.42 1.42 0 0 1 1.8 .1 1.42 1.42 0 0 1 .2 1.7 1.31 1.31 0 0 1-1.5 1.1 1.31 1.31 0 0 1-1-1.6zM359.8 156.5a1.27 1.27 0 0 0-.3 1.4 1.27 1.27 0 0 0 1.2 .8 1.26 1.26 0 0 0 .6-1.4 1.26 1.26 0 0 0-1.2-1z"/>
<path d="M359.3 149.3a1.32 1.32 0 0 1 1.4 .4 .66 .66 0 0 1-.4 .9l.6 1h-.4l-.5-.9h-.4v.9h-.3zM359.6 149.6v.8l.8-.2v-.5z"/>
<path d="M362.4 156a1.64 1.64 0 0 1 2.2 1.5 1.64 1.64 0 0 1-2.2 1.5zM362.7 156.3v2.4a1.23 1.23 0 0 0 1.5-1.2 1.23 1.23 0 0 0-1.5-1.2z"/>
<path d="M339.9 165.3a1.85 1.85 0 0 1 1.9 .5l.1 .5-.6 .5a.87 .87 0 0 1 .7 1 .87 .87 0 0 1-1.1 .6h-1zM340.3 165.7v1l.8-.1 .4-.2-.2-.6zM340.3 166.9v1.2h.6a.65 .65 0 0 0 .7-.8l-.4-.3z"/>
<path d="M346.1 165.6a1.42 1.42 0 0 1 1.7 .1 1.42 1.42 0 0 1 .3 1.7 1.31 1.31 0 0 1-1.5 1 1.31 1.31 0 0 1-1-1.5zM346.3 165.9a1.27 1.27 0 0 0-.3 1.4 1.27 1.27 0 0 0 1.2 .8 1.26 1.26 0 0 0 .6-1.5 1.26 1.26 0 0 0-1.2-.9z"/>
<path d="M356.7 165.3a1.77 1.77 0 0 1 2 .5v.7l-.6 .6 .7 1.3h-.4l-.7-1.3h-.6v1.3h-.4zM357.1 165.7v1.1h.5a.59 .59 0 0 0 .8-.6 .59 .59 0 0 0-.8-.5z"/>
<path d="M359.9 160.7a1.64 1.64 0 0 1 2.2 1.5 1.64 1.64 0 0 1-2.2 1.5zM360.3 161v2.4a1.23 1.23 0 0 0 1.5-1.2 1.23 1.23 0 0 0-1.5-1.2z"/>
<circle cx="334.1" cy="105.2" r=".29"/>
<circle cx="338.4" cy="105.2" r=".29"/>
<circle cx="383.3" cy="100" r=".29"/>
<circle cx="387.6" cy="100" r=".29"/>
</g>
<g fill="none" stroke="#000" stroke-width=".31">
<path d="M345.8 59.2l4.5 .9 .7-1.2 .2 3.1 .8-1.5 4.7 .9M347.1 46.7v20.2M347.6 59.6v10.7M348.4 59.7v10.6l6-3h-6l6 3M350.1 48.9h18.9M350.1 56.5h17.4M370.5 56.5h3M370.5 55v14.4M372 48.9h3M372 47.4v7.7M372 57.7v11.1M316.6 68.4h28.9"/>
<path d="M318.1 71.5v15M333.4 70.3h12.1M334.9 73.4v22.5M347.1 79.4h24.2M347.1 70.3h7.3M347.2 70.3v50.5M347.6 68.4h-.5v54.3h.5M349.9 70.3v50.5M350.8 70.3v50.5M351.2 70.9h19.5M351.2 70.3v50.5M354.4 61v9.3"/>
<path d="M370.9 70.3v50.5M371.3 70.3v50.5M373.5 70.3h26.1M383.7 73.4v17.6M398.2 73.4v34.4M318.1 96.7v23M347.1 87.5h24.2M347.1 95.6h24.2M350.1 85.2l10.4 10.4M350.6 84.7l10.4 10.3M361 96.1l10.4 10.4M361.5 95.6l10.4 10.4"/>
<path d="M371.4 84.7l-21.3 21.3M371.9 85.2l-21.3 21.3M334.9 106.1v11.7M347.1 111.7h24.2M347.1 103.7h24.2M383.7 101.2v16.6M398.2 117.9v26.3M316.6 122.7h28.9M333.4 120.8h12.1M345.8 138l4.8 1 .8-1.3 .1 3.1 .9-1.5 4.3 .9M347.1 120.8h24.9M347.6 120.8v17.6"/>
<path d="M348.4 120.8v17.7M351.2 120.3h19.5M359.5 122l-5.1 5.2M367.9 122l-13.5 13.8M370.7 120.8v-50.5h1.3v51.7h-23.6l6 3h-6l6-3v17.7M372.8 124.9l3.2 11.6-2.9 9.2M373.5 120.8h11.7M383.7 123.9v5.1M383.7 139.1v5.1M338.6 149.3v2.3M341.7 149.3v2.3M343.7 147.3h15.3"/>
<path d="M345.8 141l3.9 .8 .7-1.2 .2 3.1 .9-1.5 5.2 1M347.6 141.4v5.9M348.4 141.6v5.7M354.4 142.8v4.5M360.5 147.3h39.1M372.2 148.6l-3.6 11.8h-3"/>
</g>
<path d="M322.5 92.6v3.1" fill="none" stroke="#000" stroke-width=".39"/>
<g font-size="4.2">
<text x="146.5" y="18.7">140065OU Dimensions</text>
<text x="339.4" y="18.7">Side View</text>
<text x="154" y="187.5">140065OU</text>
<text x="113.6" y="227">DO NOT SCALE OFF DRAWING</text>
</g>
<g font-size="3.9">
<text x="16.4" y="202.5">Configuration Details:</text>
<text x="112.7" y="204.2">Models Used:</text>
<text x="188.6" y="204.2">Door Sizes Used:</text>
</g>
<g font-size="3.5">
<text x="145.8" y="25">Overall Width w/ Trim: 36-1/8&quot;</text>
<text x="149.1" y="29.4">(Rough Opening: 33-7/8&quot;)</text>
<text x="251.7" y="203.3">ELEVATION: 140065OU |</text>
<text x="297" y="203.3">MAILBOXES: 25 | COLLECTION: 1 |</text>
<text x="16.4" y="215.7">2. Installation: Front-load, Recessed Mount</text>
<text x="16.4" y="211.3">1. Product Type: 1400 Horizontal</text>
<text x="112.7" y="213">(1) 140065OU</text>
<text x="187.6" y="213">(25) 1400 1x1 Compartment</text>
<text x="16.4" y="220.1">3. Finish: Anodized Aluminum</text>
<text x="187.6" y="217.4">(1) 1x1 Master</text>
<text x="187.6" y="221.9">(1) 1404 2x2 Collection</text>
<text x="251.7" y="216.2">PROJECT NAME: 1400 Series Mailbox</text>
<text x="361.3" y="216.2">DRAWN BY: FLORENCE</text>
<text x="16.4" y="224.6">4. Locks: Standard Cam Lock, 2 keys</text>
<text x="319.5" y="223.8">DATE: 01-15-2016</text>
<text x="367.3" y="223.8">P.O. NO:</text>
<text x="16.4" y="229">5. Door Id: tbd</text>
<text x="16.4" y="233.4">6. Master Door: tbd</text>
<text x="319.5" y="232.7">SCALE: NONE</text>
<text x="367.3" y="232.7">QUOTE NO:</text>
<text x="16.4" y="242.2">Matching standard snap-on trim included</text>
<text x="319.5" y="241.5">DRAWING NO. WEB-1933</text>
<text x="367.3" y="241.5">SHEET 1 OF 1</text>
</g>
</svg>
